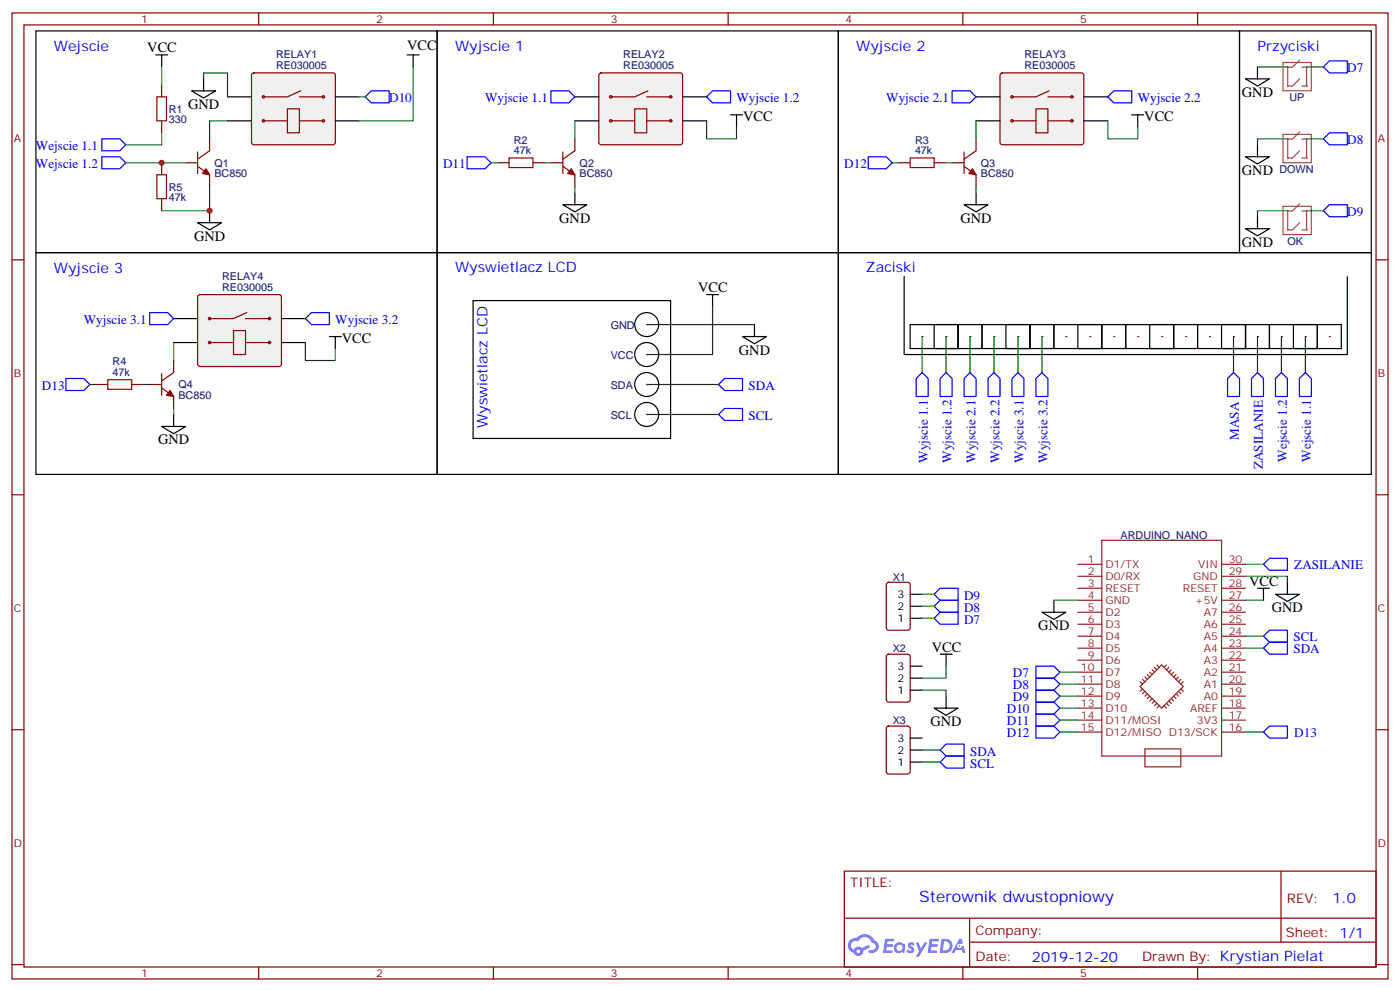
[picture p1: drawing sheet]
<svg xmlns="http://www.w3.org/2000/svg" width="412mm" height="292mm" viewBox="0 0 412 292" stroke-linecap="round" stroke-linejoin="round" font-family="sans-serif">
<path d="M10.6 9.1h118.2v65.3h-118.2zM128.8 9.1h118.1v65.3h-118.1zM246.9 9.1h118.2v65.3h-118.2zM365.1 9.1h38.8v65.3h-38.8zM10.6 74.4h118.2v65.2h-118.2zM128.8 74.4h118.1v65.2h-118.1zM246.9 74.4h157v65.2h-157zM139.3 88.5h58.3v40.5h-58.3zM266.3 81.4v23h130.6v-23" fill="none" stroke="#000" stroke-width=".35"/>
<g fill="none" stroke="#870000" stroke-width=".35">
<path d="M3.5 3.8h405.4v284.3h-405.4zM7.1 7.3h398.2v277.3h-398.2zM76.2 3.8v3.5M145.3 3.8v3.5M214.5 3.8v3.5M283.6 3.8v3.5M352.8 3.8v3.5M3.5 76.5h3.6M405.3 76.5h3.6M3.5 145.6h3.6M405.3 145.6h3.6M3.5 214.8h3.6"/>
<path d="M405.3 214.8h3.6M248.7 256.4h156.6v28.2h-156.6zM377.3 256.4v20.9M248.7 270.2h156.5M285.6 277.3h119.6M285.6 270.2v14.2M3.5 283.9h3.6M76.2 284.6v3.5M145.3 284.6v3.5M214.5 284.6v3.5M283.6 284.6v3.5M352.8 284.6v3.5"/>
<path d="M405.3 283.9h3.6"/>
</g>
<g fill="#5487ff">
<path d="M267.7 277.6a1.22 1.22 0 0 1 1.7 .2l-.4 .6a.47 .47 0 0 0-.3-.4 .47 .47 0 0 0-.5 .2l.1 .2a1.14 1.14 0 0 1 .8 1.8 1.14 1.14 0 0 1-1.9 0l-.2-.2 .5-.6 .7 .5a.29 .29 0 0 0 .3-.3 .29 .29 0 0 0-.2-.3 1.04 1.04 0 0 1-.6-1.7z"/>
<path d="M260.7 276.3h2.4l.3 .2-.2 .5-1.8 .1-.1 .8h1.5l.3 .4-.3 .4h-1.6l-.2 1.1h1.7l.2 .3-.2 .3-2.6 .1z"/>
<path d="M273.8 276.3h2.4l.3 .2-.1 .5-1.8 .1-.2 .8h1.6l.3 .4-.4 .4h-1.6l-.1 1.1h1.7l.2 .3-.2 .3-2.6 .1z"/>
<path d="M282.6 276.3h.7l.3 1.3-.6 .3a.69 .69 0 0 0-1 .3 .69 .69 0 0 0 .4 .9 .69 .69 0 0 0 .9-.6l.5-.2 .6 2.2h-.8l-.2-.9h-1.8l-.5 .9h-.8z"/>
<path d="M269.8 277.4h.8l.6 1.8 1.1-1.8h.9l-2.6 4.2h-.8l.9-1.5z"/>
<path d="M277.4 276.3l-.6 4.2h1.3a2.11 2.11 0 0 0 2.5-2.1 2.11 2.11 0 0 0-2.5-2.1zM278.1 277.1a1.39 1.39 0 0 1 1.7 1.4 1.39 1.39 0 0 1-1.8 1.3h-.3z"/>
<path d="M263.7 277.9a1.54 1.54 0 0 0-.1 2.2 1.54 1.54 0 0 0 2.2 .1l.6 .3 .3-2.3-.2-.3h-.4a1.49 1.49 0 0 0-2.4 0zM264 278.9a.94 .94 0 0 1 1.8 0 .94 .94 0 0 1-1.8 0z"/>
<path d="M250.4 276.7a2.18 2.18 0 0 0 1.1 3.7 1.44 1.44 0 0 0 1.6 .9 1.44 1.44 0 0 0 1.2-1.4l2-1.1-.5-.7-1.9 1a1.47 1.47 0 0 0-2.4 .4 1.39 1.39 0 0 1-.7-1.9 1.39 1.39 0 0 1 2-.5 2.12 2.12 0 0 1 2.2-1.3 2.12 2.12 0 0 1 1.9 1.7 1.14 1.14 0 0 1 1.1 1.4 1.14 1.14 0 0 1-1.7 .7 .43 .43 0 0 0-.5 .4 .43 .43 0 0 0 .4 .5 1.98 1.98 0 0 0 2.5-1.2 1.98 1.98 0 0 0-1.2-2.6 3.1 3.1 0 0 0-5.3-.6l-.9 .1zM252.3 280a.55 .55 0 0 1 1.1 0 .55 .55 0 0 1-1.1 0z"/>
<circle cx="282.6" cy="278.4" r=".26"/>
</g>
<g fill="none" stroke="#8c2424" stroke-width=".35">
<path d="M324.6 159h35.2v63.5h-35.2zM317.5 176.7h7.1M317.5 173.1h7.1M317.5 169.6h7.1M317.5 166.1h7.1M359.8 176.7h7.1M359.8 173.1h7.1M359.8 169.6h7.1M359.8 166.1h7.1M317.5 197.8h7.1M317.5 194.3h7.1M317.5 190.8h7.1"/>
<path d="M317.5 187.3h7.1M317.5 183.7h7.1M317.5 180.2h7.1M336.5 200l.8 .7M337.3 199.2l.7 .8M338 198.5l.7 .7M338.7 197.8l.7 .7M339.4 197.1l.7 .7M340.1 196.4l.7 .7M340.8 195.7l.7 .7M343.6 195.7l-.7 .7M344.3 196.4l-.7 .7"/>
<path d="M345 197.1l-.7 .7M345.7 197.8l-.7 .7M346.4 198.5l-.7 .7M347.1 199.2l-.7 .8M347.8 200l-.7 .7M359.8 197.8h7.1M359.8 194.3h7.1M359.8 190.8h7.1M359.8 187.3h7.1M359.8 183.7h7.1M359.8 180.2h7.1M317.5 211.9h7.1"/>
<path d="M317.5 208.4h7.1M317.5 204.9h7.1M317.5 201.4h7.1M317.5 215.5h7.1M335.8 202.1l6.4-6.4 6.3 6.4-6.3 6.3zM335.8 200.7l.7 .7M336.5 202.8l-.7 .7M337.3 203.5l-.8 .7M338 204.2l-.7 .7M338.7 204.9l-.7 .7M339.4 205.6l-.7 .7M340.1 206.3l-.7 .7"/>
<path d="M340.8 207l-.7 .7M341.5 207.7l-.7 .7M342.9 207.7l.7 .7M343.6 207l.7 .7M344.3 206.3l.7 .7M345 205.6l.7 .7M345.7 204.9l.7 .7M346.4 204.2l.7 .7M347.1 203.5l.7 .7M347.8 202.8l.7 .7M348.5 200.7l-.7 .7M359.8 211.9h7.1"/>
<path d="M359.8 208.4h7.1M359.8 204.9h7.1M359.8 201.4h7.1M359.8 215.5h7.1M337.3 220.4h10.5v5.3h-10.5z"/>
</g>
<path d="M377.9 60.7h8.4v8.4h-8.4zM382.8 60l-2.1 2.1h-1.4v5.6h1.4l2.1-2.1M383.5 62.1h1.4v5.6h-1.4" fill="none" stroke="#a64a4a" stroke-width=".35"/>
<g fill="#a64a4a">
<circle cx="379.2" cy="62" r=".18"/>
<circle cx="384.9" cy="62" r=".18"/>
<circle cx="384.9" cy="67.7" r=".18"/>
<circle cx="379.2" cy="67.7" r=".18"/>
</g>
<path d="M74.3 21.7l.5-.3h23.3l.5 .3 .2 .5v19.7l-.3 .5-.4 .2h-23.3l-.5-.2-.2-.5v-19.7z" fill="#f0f0f0" stroke="#870000" stroke-width=".35"/>
<g fill="none" stroke="#870000" stroke-width=".35">
<path d="M47.6 25v3.5M47.6 35.6v3.5M77.6 35.6h7.1M84.7 32h3.5v7.1h-3.5zM88.2 35.6h7M88.2 28.5h7M88.5 26.7l-3.8 1.8h-7.1M54.7 47.9h3.5M58.2 49l3.5 2.4v3.6M58.2 44.7v6.4M61.7 40.9v3.5l-3.5 2.4"/>
<circle cx="77.6" cy="28.5" r=".35"/>
<circle cx="77.6" cy="35.6" r=".35"/>
<circle cx="95.3" cy="28.5" r=".35"/>
<circle cx="95.3" cy="35.6" r=".35"/>
</g>
<path d="M67 35.6h7.1M67 28.5h7.1M98.8 35.6h7M98.8 28.5h7" fill="none" stroke="#000" stroke-width=".35"/>
<path d="M60.7 49.7l1 1.7-2.1-.3z" fill="#870000" stroke="#870000" stroke-width=".35"/>
<path d="M46.2 28.5h2.8v7.1h-2.8z" fill="none" stroke="#a10000" stroke-width=".35"/>
<path d="M377.9 39.6h8.4v8.3h-8.4zM382.8 38.9l-2.1 2h-1.4v5.6h1.4l2.1-2.1M383.5 40.9h1.4v5.6h-1.4" fill="none" stroke="#a64a4a" stroke-width=".35"/>
<g fill="#a64a4a">
<circle cx="379.2" cy="40.9" r=".18"/>
<circle cx="384.9" cy="40.9" r=".18"/>
<circle cx="384.9" cy="46.5" r=".18"/>
<circle cx="379.2" cy="46.5" r=".18"/>
</g>
<path d="M149.9 46.5h7.1v2.8h-7.1z" fill="none" stroke="#a10000" stroke-width=".35"/>
<path d="M146.4 47.9h3.5M157 47.9h3.5M162.3 47.9h3.5M165.8 49l3.5 2.4v3.6M165.8 44.7v6.4M169.3 40.9v3.5l-3.5 2.4" fill="none" stroke="#870000" stroke-width=".35"/>
<path d="M168.3 49.7l1 1.7-2.1-.3z" fill="#870000" stroke="#870000" stroke-width=".35"/>
<path d="M176.6 21.7l.5-.3h23.3l.5 .3 .2 .5v19.7l-.3 .5-.4 .2h-23.3l-.5-.2-.2-.5v-19.7z" fill="#f0f0f0" stroke="#870000" stroke-width=".35"/>
<g fill="none" stroke="#870000" stroke-width=".35">
<path d="M179.9 35.6h7.1M187 32h3.5v7.1h-3.5zM190.5 35.6h7.1M190.5 28.5h7.1M190.9 26.7l-3.9 1.8h-7.1"/>
<circle cx="179.9" cy="35.6" r=".35"/>
<circle cx="179.9" cy="28.5" r=".35"/>
<circle cx="197.6" cy="35.6" r=".35"/>
<circle cx="197.6" cy="28.5" r=".35"/>
</g>
<path d="M169.3 35.6h7.1M169.3 28.5h7.1M201.1 35.6h7M201.1 28.5h7" fill="none" stroke="#000" stroke-width=".35"/>
<path d="M294.8 21.7l.5-.3h23.3l.5 .3 .2 .5v19.7l-.3 .5-.4 .2h-23.3l-.5-.2-.2-.5v-19.7z" fill="#f0f0f0" stroke="#870000" stroke-width=".35"/>
<g fill="none" stroke="#870000" stroke-width=".35">
<path d="M298.1 35.6h7.1M305.2 32h3.5v7.1h-3.5zM308.7 35.6h7M308.7 28.5h7M309 26.7l-3.8 1.8h-7.1M264.6 47.9h3.5M275.2 47.9h3.5M280.5 47.9h3.5M284 49l3.5 2.4v3.6M284 44.7v6.4M287.5 40.9v3.5l-3.5 2.4"/>
<circle cx="298.1" cy="28.5" r=".35"/>
<circle cx="298.1" cy="35.6" r=".35"/>
<circle cx="315.7" cy="35.6" r=".35"/>
<circle cx="315.7" cy="28.5" r=".35"/>
</g>
<path d="M287.5 35.6h7.1M287.5 28.5h7.1M319.3 35.6h7M319.3 28.5h7" fill="none" stroke="#000" stroke-width=".35"/>
<path d="M286.5 49.7l1 1.7-2.1-.3z" fill="#870000" stroke="#870000" stroke-width=".35"/>
<path d="M268.1 46.5h7.1v2.8h-7.1z" fill="none" stroke="#a10000" stroke-width=".35"/>
<path d="M58.4 86.9l.5-.2h23.3l.5 .2 .2 .5v19.8l-.2 .5-.5 .2h-23.3l-.5-.3-.2-.4v-19.8z" fill="#f0f0f0" stroke="#870000" stroke-width=".35"/>
<g fill="none" stroke="#870000" stroke-width=".35">
<path d="M68.8 97.3h3.5v7.1h-3.5zM72.3 93.8h7.1M72.7 92l-3.9 1.8h-7.1M28.2 113.2h3.5M38.8 113.2h3.5M44.1 113.2h3.5M47.6 114.2l3.6 2.5v3.5M47.6 110v6.3M51.2 106.1v3.5l-3.6 2.5M61.7 100.8h7.1M72.3 100.8h7.1"/>
<circle cx="61.7" cy="93.8" r=".35"/>
<circle cx="79.4" cy="93.8" r=".35"/>
<circle cx="61.7" cy="100.8" r=".35"/>
<circle cx="79.4" cy="100.8" r=".35"/>
</g>
<g fill="none" stroke="#000" stroke-width=".35">
<path d="M51.2 93.8h7M82.9 93.8h7.1M51.2 100.8h7M82.9 100.8h7.1"/>
<circle cx="190.5" cy="95.5" r="3.5"/>
</g>
<path d="M50.1 114.9l1.1 1.8-2.2-.4z" fill="#870000" stroke="#870000" stroke-width=".35"/>
<path d="M31.7 111.8h7.1v2.8h-7.1z" fill="none" stroke="#a10000" stroke-width=".35"/>
<circle cx="190.5" cy="95.5" r=".18" fill="#870000"/>
<circle cx="190.5" cy="104.4" r="3.5" fill="none" stroke="#000" stroke-width=".35"/>
<circle cx="190.5" cy="104.4" r=".18" fill="#870000"/>
<circle cx="190.5" cy="113.2" r="3.5" fill="none" stroke="#000" stroke-width=".35"/>
<circle cx="190.5" cy="113.2" r=".18" fill="#870000"/>
<circle cx="190.5" cy="122" r="3.5" fill="none" stroke="#000" stroke-width=".35"/>
<circle cx="190.5" cy="122" r=".18" fill="#870000"/>
<path d="M377.9 18.4h8.4v8.3h-8.4zM382.8 17.7l-2.1 2.1h-1.4v5.5h1.4l2.1-2.1M383.5 19.8h1.4v5.5h-1.4" fill="none" stroke="#a64a4a" stroke-width=".35"/>
<g fill="#a64a4a">
<circle cx="379.2" cy="19.7" r=".18"/>
<circle cx="384.9" cy="19.7" r=".18"/>
<circle cx="384.9" cy="25.3" r=".18"/>
<circle cx="379.2" cy="25.3" r=".18"/>
</g>
<path d="M46.2 51.4h2.8v7.1h-2.8z" fill="none" stroke="#a10000" stroke-width=".35"/>
<path d="M47.6 47.9v3.5M47.6 58.5v3.5" fill="none" stroke="#870000" stroke-width=".35"/>
<g fill="none" stroke="#000" stroke-width=".35">
<path d="M268.1 95.5h14.1v7.1h-14.1zM275.2 95.5h7v7.1h-7zM282.2 95.5h7.1v7.1h-7.1zM289.3 95.5h14.1v7.1h-14.1zM296.3 95.5h7.1v7.1h-7.1zM303.4 95.5h7v7.1h-7zM310.4 95.5h14.2v7.1h-14.2zM317.5 95.5h7.1v7.1h-7.1zM324.6 95.5h7v7.1h-7zM331.6 95.5h14.1v7.1h-14.1zM338.7 95.5h7v7.1h-7zM345.7 95.5h7.1v7.1h-7.1z"/>
<path d="M352.8 95.5h14.1v7.1h-14.1zM359.8 95.5h7.1v7.1h-7.1zM366.9 95.5h7v7.1h-7z"/>
</g>
<g fill="#870000">
<circle cx="271.6" cy="99.1" r=".18"/>
<circle cx="278.7" cy="99.1" r=".18"/>
<circle cx="285.8" cy="99.1" r=".18"/>
<circle cx="306.9" cy="99.1" r=".18"/>
<circle cx="299.9" cy="99.1" r=".18"/>
<circle cx="292.8" cy="99.1" r=".18"/>
<circle cx="328.1" cy="99.1" r=".18"/>
<circle cx="321" cy="99.1" r=".18"/>
<circle cx="314" cy="99.1" r=".18"/>
<circle cx="349.3" cy="99.1" r=".18"/>
<circle cx="342.2" cy="99.1" r=".18"/>
<circle cx="335.1" cy="99.1" r=".18"/>
<circle cx="370.4" cy="99.1" r=".18"/>
<circle cx="363.4" cy="99.1" r=".18"/>
<circle cx="356.3" cy="99.1" r=".18"/>
</g>
<path d="M373.9 95.5h14.2v7.1h-14.2zM381 95.5h7.1v7.1h-7.1zM388.1 95.5h7v7.1h-7z" fill="none" stroke="#000" stroke-width=".35"/>
<g fill="#870000">
<circle cx="377.5" cy="99.1" r=".18"/>
<circle cx="384.5" cy="99.1" r=".18"/>
<circle cx="391.6" cy="99.1" r=".18"/>
</g>
<path d="M261.3 171.6l.5-.2h5.6l.7 .4v13l-.5 .6-5.8 .1-.7-.5v-12.9zM261.3 192.8l.5-.3h5.6l.7 .5v13l-.5 .6-5.8 .1-.7-.5v-12.9zM261.3 213.9l.5-.2h5.6l.7 .4v13l-.5 .7h-5.8l-.7-.4v-13z" fill="none" stroke="#870000" stroke-width=".35"/>
<g fill="none" stroke="#000" stroke-width=".35">
<path d="M45.9 16.2h3.5M47.6 16.2v3.5M119.9 16.2h3.6M121.7 16.2v3.5M370.4 19.7v3.5M56.4 26.7h7.1l-3.5 2.2zM60 23.2v3.5M215.2 33.8h3.5M217 33.8v3.5M333.4 33.8h3.5M335.1 33.8v3.5M366.9 23.2h7l-3.5 2.1z"/>
<path d="M169.3 56.7v3.6M287.5 56.7v3.6M366.9 46.1h7l-3.5 2.2zM370.4 42.6v3.5M58.2 65.5h7.1l-3.6 2.2zM61.7 62v3.5M165.8 60.3h7.1l-3.6 2.1zM284 60.3h7l-3.5 2.1zM366.9 67.3h7l-3.5 2.1zM370.4 63.8v3.5M97 99.1h3.5M98.8 99.1v3.5"/>
<path d="M208.1 86.7h3.6M209.9 86.7v3.5M218.7 99.1h7.1l-3.6 2.1zM222.2 95.5v3.6M47.6 125.5h7.1l-3.5 2.1zM51.2 122v3.5M268.1 178.4h3.5M268.1 174.9h3.5M310.4 176.7v3.5M370.4 173.1h3.5M372.2 173.1v3.6M375.7 174.9h7.1l-3.6 2.1z"/>
<path d="M379.2 171.4v3.5M268.1 182h3.5M268.1 199.6h3.5M268.1 196.1h3.5M276.9 192.5h3.6M278.7 192.5v3.6M306.9 180.2h7.1l-3.6 2.1zM268.1 203.1h3.5M268.1 217.2h3.5M275.2 208.4h7l-3.5 2.1zM278.7 204.9v3.5M268.1 224.3h3.5"/>
<path d="M268.1 220.8h3.5"/>
</g>
<g fill="none" stroke="#00f" stroke-width=".35">
<path d="M389.8 19.7l1.8-1.8h5.3v3.5h-5.3zM107.6 28.5l1.8-1.8h5.3v3.6h-5.3zM162.3 26.7h5.3l1.7 1.8-1.7 1.8h-5.3zM208.1 28.5l1.8-1.8h5.3v3.6h-5.3zM280.5 26.7h5.3l1.7 1.8-1.7 1.8h-5.3zM326.3 28.5l1.8-1.8h5.3v3.6h-5.3zM30 40.9h5.3l1.7 1.7-1.7 1.8h-5.3zM30 46.1h5.3l1.7 1.8-1.7 1.8h-5.3zM137.6 46.1h5.3l1.7 1.8-1.7 1.8h-5.3zM255.8 46.1h5.3l1.7 1.8-1.7 1.8h-5.3zM389.8 40.9l1.8-1.8h5.3v3.5h-5.3zM389.8 62l1.8-1.7h5.3v3.5h-5.3z"/>
<path d="M44.1 92h5.3l1.8 1.8-1.8 1.7h-5.3zM90 93.8l1.7-1.8h5.3v3.5h-5.3zM19.4 111.4h5.3l1.8 1.8-1.8 1.7h-5.3zM211.7 113.2l1.7-1.8h5.3v3.5h-5.3zM271.6 109.6l1.8 1.8v5.3h-3.5v-5.3zM278.7 109.6l1.8 1.8v5.3h-3.6v-5.3zM284 111.4l1.8-1.8 1.7 1.8v5.3h-3.5zM291 111.4l1.8-1.8 1.8 1.8v5.3h-3.6zM298.1 111.4l1.8-1.8 1.7 1.8v5.3h-3.5zM306.9 109.6l1.8 1.8v5.3h-3.5v-5.3zM361.6 111.4l1.8-1.8 1.7 1.8v5.3h-3.5zM370.4 109.6l1.8 1.8v5.3h-3.5v-5.3z"/>
<path d="M377.5 109.6l1.7 1.8v5.3h-3.5v-5.3zM384.5 109.6l1.8 1.8v5.3h-3.5v-5.3zM211.7 122l1.7-1.8h5.3v3.6h-5.3zM275.2 178.4l1.7-1.7h5.3v3.5h-5.3zM275.2 174.9l1.7-1.8h5.3v3.6h-5.3zM372.2 166.1l1.7-1.8h5.3v3.6h-5.3zM275.2 182l1.7-1.8h5.3v3.5h-5.3zM305.2 196.1h5.2l1.8 1.7-1.8 1.8h-5.2zM305.2 199.6h5.2l1.8 1.8-1.8 1.7h-5.2zM372.2 187.3l1.7-1.8h5.3v3.5h-5.3zM372.2 190.8l1.7-1.8h5.3v3.5h-5.3zM305.2 203.1h5.2l1.8 1.8-1.8 1.8h-5.2z"/>
<path d="M305.2 206.7h5.2l1.8 1.7-1.8 1.8h-5.2zM305.2 213.7h5.2l1.8 1.8-1.8 1.7h-5.2zM305.2 210.2h5.2l1.8 1.7-1.8 1.8h-5.2zM373.9 213.7h5.3v3.5h-5.3l-1.7-1.7zM276.9 220.8l1.8-1.8h5.3v3.5h-5.3zM278.7 222.5h5.3v3.6h-5.3l-1.8-1.8z"/>
</g>
<g fill="none" stroke="#008700" stroke-width=".35">
<path d="M47.6 19.7v5.3M121.7 19.7v15.9h-15.9M370.4 19.7h8.8M384.9 19.7h4.9M47.6 39.1v3.5h-10.6M60 23.2v-1.8h7v7.1M67 35.6h-5.3v5.3M105.8 28.5h1.8M169.3 35.6v5.3M208.1 35.6v5.3h8.9v-3.6M287.5 35.6v5.3M326.3 35.6v5.3h8.8v-3.6"/>
<path d="M37 47.9h17.7M61.7 55v7h-14.1M144.6 47.9h1.8M160.5 47.9h1.8M169.3 55v1.7M262.8 47.9h1.8M278.7 47.9h1.8M287.5 55v1.7M379.2 40.9h-8.8v1.7M384.9 40.9h4.9M379.2 62h-8.8v1.8M384.9 62h4.9"/>
<path d="M190.5 95.5h31.7M209.9 90.2v14.2h-19.4M271.6 99.1v10.5M278.7 99.1v10.5M285.8 99.1v10.5M292.8 99.1v10.5M299.9 99.1v10.5M306.9 99.1v10.5M363.4 99.1v10.5M370.4 99.1v10.5M377.5 99.1v10.5M384.5 99.1v10.5"/>
<path d="M26.5 113.2h1.7M42.3 113.2h1.8M51.2 100.8v5.3M90 100.8v5.3h8.8v-3.5M190.5 113.2h21.2M51.2 120.2v1.8M190.5 122h21.2M271.6 174.9h3.6M271.6 178.4h3.6M310.4 176.7h7.1M366.9 169.6h12.3v1.8M366.9 176.7h5.3"/>
<path d="M366.9 166.1h5.3M271.6 182h3.6M278.7 196.1v3.5h-7.1M312.2 197.8h5.3M366.9 187.3h5.3M366.9 190.8h5.3M271.6 203.1h7.1v1.8M312.2 201.4h5.3M312.2 204.9h5.3M312.2 208.4h5.3M312.2 211.9h5.3M312.2 215.5h5.3"/>
<path d="M366.9 215.5h5.3M271.6 220.8h5.3M271.6 224.3h5.3"/>
</g>
<g fill="#c00">
<circle cx="61.7" cy="62" r=".88"/>
<circle cx="47.6" cy="47.9" r=".88"/>
</g>
<g font-size="4.6" fill="#00f">
<text x="270.8" y="265.4">Sterow</text>
<text x="287" y="265.4">nik dw</text>
<text x="302" y="265.4">ustopniow</text>
<text x="325.4" y="265.4">y</text>
</g>
<g font-size="4.2" fill="#00f">
<text x="15.9" y="15.2">Wejscie</text>
<text x="134.1" y="15.2">Wyjscie 1</text>
<text x="252.2" y="15.2">Wyjscie 2</text>
<text x="370.4" y="15.2">Przyciski</text>
<text x="15.9" y="80.4">Wyjscie 3</text>
<text x="134.1" y="80.1">Wysw</text>
<text x="146.4" y="80.1">ietlacz LCD</text>
<text x="255.1" y="80.1">Zaciski</text>
<text x="143.6" y="113.6" transform="rotate(-90 143.6 113.6)">ietlacz LCD</text>
<text x="143.6" y="126" transform="rotate(-90 143.6 126)">Wysw</text>
<text x="392.5" y="265.7">1.0</text>
<text x="304" y="283">2019-12-20</text>
</g>
<g font-size="4.2">
<text x="43.4" y="15.5">VCC</text>
<text x="119.9" y="14.7">VCC</text>
<text x="365.8" y="28.5">GND</text>
<text x="55.4" y="32">GND</text>
<text x="218.9" y="35.7">VCC</text>
<text x="337.1" y="35.7">VCC</text>
<text x="365.8" y="51.4">GND</text>
<text x="164.7" y="65.5">GND</text>
<text x="282.9" y="65.5">GND</text>
<text x="57.1" y="70.8">GND</text>
<text x="365.8" y="72.6">GND</text>
<text x="205.7" y="86">VCC</text>
<text x="100.7" y="101">VCC</text>
<text x="217.7" y="104.4">GND</text>
<text x="46.6" y="130.8">GND</text>
<text x="367.9" y="172.4">VCC</text>
<text x="305.9" y="185.5">GND</text>
<text x="374.6" y="180.2">GND</text>
<text x="274.5" y="191.8">VCC</text>
<text x="274.1" y="213.7">GND</text>
</g>
<g font-size="3.9" fill="#00f">
<text x="396.9" y="21.3">D7</text>
<text x="114.7" y="30.1">D10</text>
<text x="142.9" y="30">Wyjscie 1.1</text>
<text x="217" y="30">Wyjscie 1.2</text>
<text x="261.1" y="30">Wyjscie 2.1</text>
<text x="335.1" y="30">Wyjscie 2.2</text>
<text x="10.6" y="44.2">Wejscie 1.1</text>
<text x="396.9" y="42.5">D8</text>
<text x="10.6" y="49.5">Wejscie 1.2</text>
<text x="130.5" y="49.5">D11</text>
<text x="248.7" y="49.5">D12</text>
<text x="396.9" y="63.7">D9</text>
<text x="24.7" y="95.4">Wyjscie 3.1</text>
<text x="98.8" y="95.3">Wyjscie 3.2</text>
<text x="12.4" y="114.8">D13</text>
<text x="220.5" y="114.8">SDA</text>
<text x="220.5" y="123.6">SCL</text>
<text x="365" y="129.4" transform="rotate(-90 365 129.4)">MASA</text>
<text x="273.3" y="136.2" transform="rotate(-90 273.3 136.2)">Wyjscie 1.1</text>
<text x="280.3" y="136.2" transform="rotate(-90 280.3 136.2)">Wyjscie 1.2</text>
<text x="287.4" y="136.2" transform="rotate(-90 287.4 136.2)">Wyjscie 2.1</text>
<text x="294.4" y="136.2" transform="rotate(-90 294.4 136.2)">Wyjscie 2.2</text>
<text x="301.5" y="136.2" transform="rotate(-90 301.5 136.2)">Wyjscie 3.1</text>
<text x="308.6" y="136.2" transform="rotate(-90 308.6 136.2)">Wyjscie 3.2</text>
<text x="379.1" y="135.9" transform="rotate(-90 379.1 135.9)">Wejscie 1.2</text>
<text x="386.2" y="135.9" transform="rotate(-90 386.2 135.9)">Wejscie 1.1</text>
<text x="372" y="138.1" transform="rotate(-90 372 138.1)">ZASILANIE</text>
<text x="381.3" y="167.6">ZASILANIE</text>
<text x="284" y="176.5">D9</text>
<text x="284" y="183.6">D7</text>
<text x="284" y="180.1">D8</text>
<text x="381" y="188.8">SCL</text>
<text x="381" y="192.3">SDA</text>
<text x="298.4" y="199.4">D7</text>
<text x="298.4" y="202.9">D8</text>
<text x="296.6" y="209.9">D10</text>
<text x="298.4" y="206.4">D9</text>
<text x="296.6" y="213.5">D11</text>
<text x="296.6" y="217">D12</text>
<text x="381.3" y="217">D13</text>
<text x="285.8" y="225.9">SCL</text>
<text x="285.8" y="222.4">SDA</text>
</g>
<g font-size="3.9" fill="#800">
<text x="250.5" y="261">TITLE:</text>
<text x="379.1" y="265.7">REV:</text>
<text x="287.4" y="275.2">Company:</text>
<text x="378.7" y="275.8">Sheet: 1/1</text>
<text x="287.4" y="282.9">Date:</text>
<text x="336.4" y="282.9">Draw</text>
<text x="346.6" y="282.9">n By: Krystian Pielat</text>
</g>
<g font-size="3.2" fill="#800">
<text x="41.6" y="6.8">1</text>
<text x="110.8" y="6.8">2</text>
<text x="179.9" y="6.8">3</text>
<text x="249.1" y="6.8">4</text>
<text x="318.2" y="6.8">5</text>
<text x="4.1" y="41.9">A</text>
<text x="405.9" y="41.9">A</text>
<text x="4.1" y="111.1">B</text>
<text x="405.9" y="111.1">B</text>
<text x="4.1" y="180.2">C</text>
<text x="405.9" y="180.2">C</text>
<text x="4.1" y="249.3">D</text>
<text x="405.9" y="249.3">D</text>
<text x="41.6" y="287.6">1</text>
<text x="110.8" y="287.6">2</text>
<text x="179.9" y="287.6">3</text>
<text x="249.1" y="287.6">4</text>
<text x="318.2" y="287.6">5</text>
</g>
<g font-size="3.2" fill="#000080">
<text x="81.3" y="17.2">RELAY1</text>
<text x="183.6" y="17.2">RELAY2</text>
<text x="301.8" y="17.2">RELAY3</text>
<text x="81.3" y="20.4">RE030005</text>
<text x="183.6" y="20.4">RE030005</text>
<text x="301.8" y="20.4">RE030005</text>
<text x="379.8" y="29.7">UP</text>
<text x="49.7" y="33.2">R1</text>
<text x="49.7" y="36.3">330</text>
<text x="151.4" y="45.4">47k</text>
<text x="151.4" y="42.3">R2</text>
<text x="269.5" y="45.4">47k</text>
<text x="269.5" y="42.3">R3</text>
<text x="63.1" y="52.2">BC850</text>
<text x="63.1" y="49.1">Q1</text>
<text x="170.7" y="52.2">BC850</text>
<text x="170.7" y="49.1">Q2</text>
<text x="288.9" y="52.2">BC850</text>
<text x="288.9" y="49.1">Q3</text>
<text x="376.9" y="50.9">DOWN</text>
<text x="49.7" y="59.3">47k</text>
<text x="49.7" y="56.1">R5</text>
<text x="379.2" y="72.1">OK</text>
<text x="65.4" y="82.5">RELAY4</text>
<text x="65.4" y="85.7">RE030005</text>
<text x="179.9" y="96.8">GND</text>
<text x="33.2" y="107.5">R4</text>
<text x="179.9" y="105.6">VCC</text>
<text x="33.2" y="110.7">47k</text>
<text x="52.6" y="117.5">BC850</text>
<text x="52.6" y="114.3">Q4</text>
<text x="179.9" y="114.4">SDA</text>
<text x="179.9" y="123.2">SCL</text>
<text x="330.1" y="158.5">ARDUINO_NANO</text>
<text x="263" y="170.9">X1</text>
<text x="263" y="192">X2</text>
<text x="263" y="213.2">X3</text>
</g>
<g font-size="3.2" fill="#8d2323">
<text x="320.4" y="165.7">1</text>
<text x="325.6" y="167.1">D1/TX</text>
<text x="352.9" y="167.1">VIN</text>
<text x="361.9" y="165.7">30</text>
<text x="320.4" y="172.8">3</text>
<text x="320.4" y="169.3">2</text>
<text x="325.6" y="170.7">D0/RX</text>
<text x="351.5" y="170.7">GND</text>
<text x="361.9" y="169.3">29</text>
<text x="361.9" y="172.8">28</text>
<text x="320.4" y="179.8">5</text>
<text x="320.4" y="176.3">4</text>
<text x="325.6" y="177.7">GND</text>
<text x="325.6" y="174.2">RESET</text>
<text x="348.4" y="174.2">RESET</text>
<text x="352" y="177.7">+5V</text>
<text x="361.9" y="176.3">27</text>
<text x="361.9" y="179.8">26</text>
<text x="320.4" y="183.4">6</text>
<text x="325.6" y="184.8">D3</text>
<text x="325.6" y="181.3">D2</text>
<text x="354.6" y="181.3">A7</text>
<text x="354.6" y="184.8">A6</text>
<text x="361.9" y="183.4">25</text>
<text x="320.4" y="190.4">8</text>
<text x="320.4" y="186.9">7</text>
<text x="325.6" y="191.8">D5</text>
<text x="325.6" y="188.3">D4</text>
<text x="354.6" y="188.3">A5</text>
<text x="354.6" y="191.8">A4</text>
<text x="361.9" y="186.9">24</text>
<text x="361.9" y="190.4">23</text>
<text x="318.4" y="197.5">10</text>
<text x="320.4" y="194">9</text>
<text x="325.6" y="195.4">D6</text>
<text x="354.6" y="195.4">A3</text>
<text x="361.9" y="194">22</text>
<text x="361.9" y="197.5">21</text>
<text x="318.4" y="201">11</text>
<text x="325.6" y="202.4">D8</text>
<text x="325.6" y="198.9">D7</text>
<text x="354.6" y="198.9">A2</text>
<text x="354.6" y="202.4">A1</text>
<text x="361.9" y="201">20</text>
<text x="318.4" y="208.1">13</text>
<text x="318.4" y="204.5">12</text>
<text x="325.6" y="209.5">D10</text>
<text x="325.6" y="206">D9</text>
<text x="350.6" y="209.5">AREF</text>
<text x="354.6" y="206">A0</text>
<text x="361.9" y="204.5">19</text>
<text x="361.9" y="208.1">18</text>
<text x="318.4" y="211.6">14</text>
<text x="318.4" y="215.1">15</text>
<text x="325.6" y="213">D11/MOSI</text>
<text x="352.6" y="213">3V3</text>
<text x="361.9" y="211.6">17</text>
<text x="361.9" y="215.1">16</text>
<text x="325.6" y="216.5">D12/MISO D13/SCK</text>
</g>
<g font-size="3.2">
<text x="264.3" y="179.5">2</text>
<text x="264.3" y="176">3</text>
<text x="264.3" y="183">1</text>
<text x="264.3" y="197.1">3</text>
<text x="264.3" y="200.7">2</text>
<text x="264.3" y="204.2">1</text>
<text x="264.3" y="221.8">2</text>
<text x="264.3" y="218.3">3</text>
<text x="264.3" y="225.4">1</text>
</g>
</svg>
